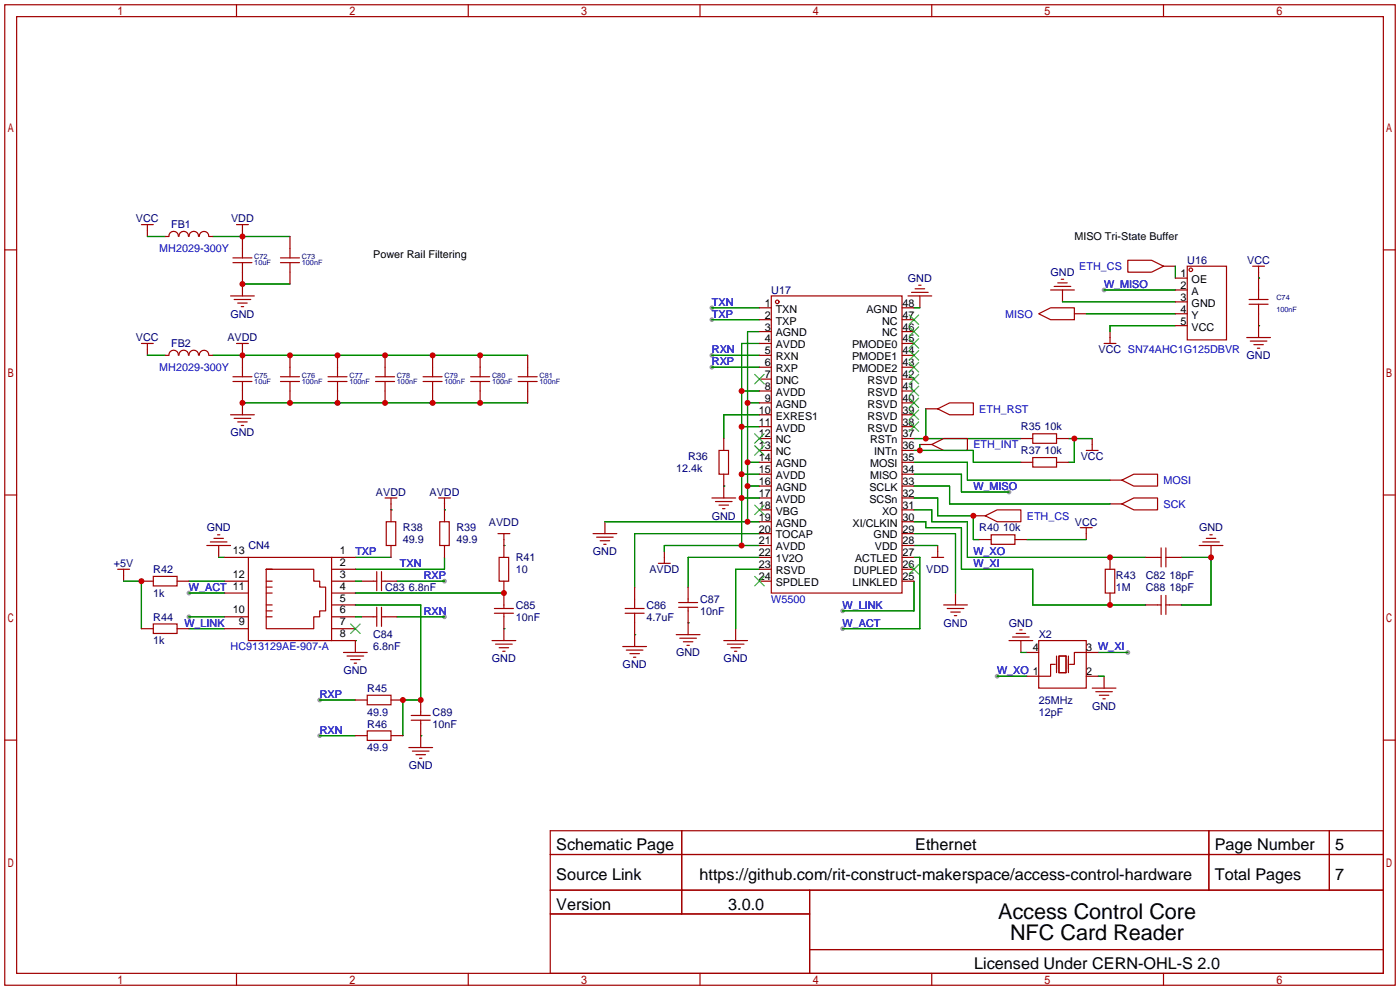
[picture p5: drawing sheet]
<svg xmlns="http://www.w3.org/2000/svg" width="299mm" height="212mm" viewBox="0 0 299 212" stroke-linecap="round" stroke-linejoin="round" font-family="sans-serif">
<g fill="#999">
<circle cx="215.6" cy="105.2" r=".51"/>
<circle cx="180.1" cy="130.6" r=".51"/>
<circle cx="180.1" cy="134.4" r=".51"/>
<circle cx="236" cy="62" r=".51"/>
<circle cx="152.1" cy="78.5" r=".51"/>
<circle cx="152.1" cy="75.9" r=".51"/>
<circle cx="152.1" cy="68.3" r=".51"/>
<circle cx="152.1" cy="65.8" r=".51"/>
<circle cx="40.4" cy="131.8" r=".51"/>
<circle cx="95" cy="124.2" r=".51"/>
<circle cx="68.3" cy="149.6" r=".51"/>
<circle cx="68.3" cy="157.2" r=".51"/>
<circle cx="95" cy="131.8" r=".51"/>
<circle cx="40.4" cy="126.7" r=".51"/>
<circle cx="241" cy="139.4" r=".51"/>
<circle cx="213.1" cy="144.5" r=".51"/>
</g>
<g fill="none" stroke="#a10000" stroke-width=".25">
<path d="M1 1h297.2v209.6h-297.2zM3.6 3.6h292.1v204.4h-292.1zM50.5 1v2.6M100.1 1v2.6M149.6 1v2.6M199.1 1v2.6M248.7 1v2.6M1 53.4h2.6M30.2 48h2.6M31.5 48v2.5M35.3 50.5h.8M36.1 50.5a1.01 1.01 0 0 1 1-1.1 1.01 1.01 0 0 1 1 1.1"/>
<path d="M38.3 50.5a1.01 1.01 0 0 1 1-1.1 1.01 1.01 0 0 1 1 1.1M40.4 50.5a1.01 1.01 0 0 1 1-1.1 1.01 1.01 0 0 1 1 1.1M42.6 50.5a1.01 1.01 0 0 1 1-1 1.01 1.01 0 0 1 1 1M44.7 50.5h.8M49.8 56.1h4M49.8 55.1h4M50.5 48h2.6M51.8 48v7.1M51.8 56.1v7.1M59.9 56.1h4.1M59.9 55.1h4.1M62 50.5v4.6"/>
<path d="M62 56.1v4.6M226.8 59.7h.5M241 55.6h5.1l2.6 1.3-2.6 1.3h-5.1zM248.7 56.9h2.5M251.2 59.4h2.5M253.7 56.9h8.4v15.7h-8.4zM267.7 56.9h2.6M269 56.9v7.1M295.7 53.4h2.5M30.2 73.4h2.6M31.5 73.4v2.5M35.3 75.9h.8"/>
<path d="M36.1 75.9a1.01 1.01 0 0 1 1-1.1 1.01 1.01 0 0 1 1 1.1M38.3 75.9a1.01 1.01 0 0 1 1-1.1 1.01 1.01 0 0 1 1 1.1M40.4 75.9a1.01 1.01 0 0 1 1-1.1 1.01 1.01 0 0 1 1 1.1M42.6 75.9a1.01 1.01 0 0 1 1-1 1.01 1.01 0 0 1 1 1M44.7 75.9h.8M49.3 63.2h5.1M50 64h3.6M50.5 73.4h2.6M50.8 64.8h2M51.6 65.5h.5M51.8 73.4v7.1M62 75.9v4.6"/>
<path d="M72.1 75.9v4.6M82.3 75.9v4.6M92.5 75.9v4.6M102.6 75.9v4.6M112.8 75.9v4.6M162.3 73.4h2.5M162.3 65.8h2.5M162.3 68.3h2.5M162.3 70.9h2.5M162.3 75.9h2.5M162.3 78.5h2.5M164.8 63.2h28v63.5h-28z"/>
<path d="M192.8 73.4h2.5M192.8 65.8h2.5M192.8 68.3h2.5M192.8 70.9h2.5M192.8 75.9h2.5M192.8 78.5h2.5M194.1 63.2h5M194.8 62.5h3.6M195.6 61.7h2M196.3 61h.5M196.6 63.2v2.6M222 67.1l2.5-1.3h5.1v2.5h-5.1z"/>
<path d="M224.5 62h5.1M225.3 61.2h3.6M226.1 60.5h2M227.1 62v2.5M229.6 67.1h2.6M236 73.4h2.5M237.2 70.9v2.5M251.2 62h2.5M251.2 67.1h2.5M251.2 64.5h2.5M251.2 69.6h2.5M266.4 72.1h5.1"/>
<path d="M267 64h4M267 65h4M267.2 72.9h3.6M268 73.7h2M268.7 74.4h.5M269 65v7.1M49.3 88.6h5.1M49.8 81.5h4M49.8 80.5h4M50 89.4h3.6M50.8 90.2h2M51.6 90.9h.5"/>
<path d="M51.8 81.5v7.1M59.9 81.5h4.1M59.9 80.5h4.1M62 81.5v4.6M70.1 81.5h4.1M70.1 80.5h4.1M72.1 81.5v4.6M80.3 81.5h4M80.3 80.5h4M82.3 81.5v4.6M90.4 81.5h4.1M90.4 80.5h4.1"/>
<path d="M92.5 81.5v4.6M100.6 81.5h4M100.6 80.5h4M102.6 81.5v4.6M110.7 81.5h4.1M110.7 80.5h4.1M112.8 81.5v4.6M153.7 96.3h2v5h-2zM154.7 93.7v2.6M162.3 96.3h2.5M162.3 88.6h2.5M162.3 93.7h2.5"/>
<path d="M162.3 98.8h2.5M162.3 81h2.5M162.3 83.6h2.5M162.3 86.1h2.5M162.3 91.2h2.5M192.8 96.3h2.5M192.8 88.6h2.5M192.8 93.7h2.5M192.8 98.8h2.5M192.8 81h2.5M192.8 83.6h2.5M192.8 86.1h2.5"/>
<path d="M192.8 91.2h2.5M196.6 95h2.5M197.9 87.4h2.5M199.1 95l2.6-1.3h5.1v2.6h-5.1zM200.4 87.4l2.5-1.3h5.1v2.5h-5.1zM218.2 93.7h2.5M218.2 98.8h2.5M220.7 92.7h5.1v2h-5.1zM220.7 97.8h5.1v2h-5.1zM225.8 93.7h2.5M225.8 98.8h2.5M232.2 96.3h2.5"/>
<path d="M233.4 93.7v2.6M1 105.8h2.6M44.2 116.6h5.1M45 115.8h3.5M45.7 115.1h2.1M46.5 114.3h.5M46.7 116.6v2.5M48 119.1h5.1M53.1 119.1h17.8v17.8h-17.8zM70.9 119.1h5M82.3 106.4h2.5M82.5 111.5h2.1v5.1h-2.1z"/>
<path d="M83.6 106.4v5.1M83.6 116.6v2.5M93.7 106.4h2.6M94 111.5h2v5.1h-2zM95 106.4v5.1M95 116.6v2.5M106.4 114h2.6M106.7 119.1h2v5.1h-2zM107.7 114v5.1M126.7 114h5.1M127.5 114.8h3.6M128.3 115.6h2"/>
<path d="M129 116.3h.5M129.3 111.5v2.5M142 117.9v2.5M152.1 106.4h5.1M152.9 107.2h3.6M153.7 107.9h2M154.4 108.7h.5M154.7 101.3v5.1M162.3 119.1h2.5M162.3 116.6h2.5M162.3 114h2.5M162.3 106.4h2.5"/>
<path d="M162.3 101.3h2.5M162.3 103.9h2.5M162.3 109h2.5M162.3 111.5h2.5M192.8 119.1h2.5M192.8 116.6h2.5M192.8 114h2.5M192.8 106.4h2.5M192.8 101.3h2.5M192.8 103.9h2.5M192.8 109h2.5M192.8 111.5h2.5"/>
<path d="M199.1 119.1h2.6M200.4 116.6v2.5M208 110.2h2.6M209.3 115.3h2.5M210.6 110.2l2.5-1.2h5.1v2.5h-5.1zM211.8 114.3h5.1v2h-5.1zM216.9 115.3h2.6M230.9 112.8h2.5M232.2 112.8v2.5M237.2 107.7h2.6M237.2 119.1v2.6M237.2 102.6h2.6"/>
<path d="M239.8 107.7l2.5-1.3h5.1v2.6h-5.1zM239.8 102.6l2.5-1.3h5.1v2.6h-5.1zM244.9 119.1h3.3M248.2 117.1v4.1M249.2 119.1h3.3M249.2 117.1v4.1M256.3 116.6h5.1M257 115.8h3.6M257.8 115.1h2M258.6 114.3h.5M258.8 116.6v2.5M295.7 105.8h2.5"/>
<path d="M25.1 121.7h2.6M26.4 121.7v2.5M30.2 124.2h2.6M30.2 134.4h2.6M32.8 133.4h5v2h-5zM32.8 123.2h5v2h-5zM37.8 124.2h2.6M37.8 134.4h2.6M48 124.2h5.1M48 134.4h5.1M48 131.8h5.1M48 126.7h5.1"/>
<path d="M56.9 121.7v12.7h10.2v-2.6h1.2v-1.2h1.3v-5.1h-1.3v-1.3h-1.2v-2.5h-10.2h1.3M56.9 129.3h1.3M56.9 124.2h1.3M56.9 131.8h1.3M56.9 125.5h1.3M56.9 126.7h1.3M56.9 130.6h1.3M70.9 129.3h5M70.9 136.9h5v2.5M70.9 121.7h5M70.9 124.2h5M70.9 134.4h5"/>
<path d="M70.9 131.8h5M70.9 126.7h5M73.4 139.4h5.1M77.2 124.2h3.3M77.2 131.8h3.3M80.5 122.2v4M80.5 129.8v4.1M81.5 124.2h3.3M81.5 131.8h3.3M81.5 122.2v4M81.5 129.8v4.1M105.2 136.9h5"/>
<path d="M105.7 130h4M105.7 131.1h4M105.9 137.7h3.6M106.7 138.4h2M107.4 139.2h.5M107.7 124.2v5.8M107.7 131.1v5.8M133.1 138.2h5.1M133.6 130h4.1M133.6 131.1h4.1M133.9 138.9h3.5M134.6 139.7h2.1"/>
<path d="M135.6 125.5v4.5M135.6 131.1v7.1M140.7 120.4h2.6M144.5 135.6h5.1M145 129.8h4.1M145 128.8h4.1M145.3 136.4h3.5M146 137.2h2.1M146.8 137.9h.5M147.1 125.5v3.3M147.1 129.8v5.8M154.7 136.9h5.1"/>
<path d="M155.4 137.7h3.6M156.2 138.4h2M157 139.2h.5M157.2 134.4v2.5M162.3 121.7h2.5M162.3 124.2h2.5M192.8 121.7h2.5M192.8 124.2h2.5M201.7 129.3h5.1M202.4 130h3.6M203.2 130.8h2M204 131.6h.5"/>
<path d="M204.2 126.7v2.6M215.6 136.9h5.1M216.4 136.1h3.6M217.2 135.4h2M217.9 134.6h.5M218.2 136.9v2.5M219.5 139.4h2.5M222 136.9h10.2v10.2h-10.2zM234.7 139.4h-5.1v2.6h-1M236.2 121.7h2.1v5h-2.1zM237.2 126.7v2.6M244.9 129.3h3.3"/>
<path d="M248.2 127.3v4M249.2 129.3h3.3M249.2 127.3v4M1 158.2h2.6M74.2 140.2h3.5M74.9 141h2.1M75.7 141.7h.5M75.9 149.6h2.6M75.9 157.2h2.6M78.5 148.6h5.1v2h-5.1zM78.5 156.2h5.1v2h-5.1zM83.6 149.6h2.5"/>
<path d="M83.6 157.2h2.5M87.4 159.8h5.1M87.9 153.9h4M87.9 152.9h4M89.9 149.6v3.3M89.9 153.9v5.9M135.4 140.5h.5M225.6 142h-1.1v2.5h-5M225.8 140.2v3.6M226.3 140.2h1.5v3.6h-1.5zM228.3 140.2v3.6M232.2 144.5h2.5"/>
<path d="M233.4 147.1h5.1M234.2 147.8h3.5M234.9 148.6h2.1M235.7 149.4h.5M236 144.5v2.6M295.7 158.2h2.5M88.1 160.5h3.6M88.9 161.3h2M89.7 162.1h.5M117.6 177.5h178.1v30.5h-178.1zM145.7 177.5v17.8M258.4 177.5v12.7"/>
<path d="M284.1 177.5v12.7M117.6 182.6h178.1M117.6 190.2h178.1M117.6 195.3h55.4M173 190.2v17.8M50.5 208v2.6M100.1 208v2.6M149.6 208v2.6M173 202.9h122.7M199.1 208v2.6M248.7 208v2.6"/>
<circle cx="254.5" cy="57.7" r=".38"/>
<circle cx="166.1" cy="64.5" r=".38"/>
</g>
<g fill="none" stroke="#008700" stroke-width=".25">
<path d="M31.5 50.5h3.8M45.5 50.5h16.5M251.2 56.9v2.5M269 59.4h.1M31.5 75.9h3.8M45.5 75.9h67.3M51.8 60.7h10.2M152.1 65.8h10.2M152.1 78.5h10.2M152.1 75.9h10.2M152.1 68.3h10.2M162.3 73.4h-3.8v43.2"/>
<path d="M162.3 70.9h-2.5v40.6M195.3 65.8h1.3M227.1 64.5h24.1M232.2 67.1h19M236 62h15.2M251.2 69.6h-14v1.3M269 69.6h.1M51.8 86.1h61M158.5 91.2h3.8M158.5 83.6h3.8M159.8 98.8h2.5M159.8 86.1h2.5"/>
<path d="M162.3 88.6h-7.6v5.1M195.3 93.7h22.9M195.3 98.8h11.5v3.8h30.4M195.3 96.3h12.7v2.5h10.2M196.6 95v1.3M197.9 87.4v6.3M228.3 93.7h5.1M229.6 93.7v5.1h-1.3M46.7 119.1h1.3M75.9 119.1h7.7M83.6 109h.1M95 109h.1"/>
<path d="M95 119.1v2.6h-19.1M107.7 116.6h.1M129.3 111.5h33M154.7 103.9h.1M158.5 101.3h3.8M158.5 106.4h3.8M159.8 103.9h2.5M162.3 116.6h-20.3v1.3M162.3 114h-26.7v11.5M162.3 119.1h-15.2v6.4M195.3 111.5h2.6v1.3h7.6v8.9h15.2v7.6h24.2M195.3 119.1h1.3v15.3h-16.5"/>
<path d="M195.3 106.4h5.1v3.8h7.6v5.1h1.3M195.3 109h3.8v2.5h7.7v7.6h38.1M195.3 101.3h10.2v3.9h10.1M195.3 103.9h7.6v3.8h34.3M195.3 116.6h5.1M195.3 114h8.9v12.7M219.5 115.3h12.7M252.5 119.1h6.3v10.2h-6.3M26.4 124.2h3.8v10.2M40.4 134.4h7.6M40.4 124.2h7.6M40.4 131.8h7.6"/>
<path d="M40.4 126.7h7.6M75.9 136.9h.1M75.9 129.3h14v20.3h-3.8v7.6M75.9 124.2h1.3M75.9 131.8h1.3M75.9 126.7h31.8M84.8 124.2h10.2M84.8 131.8h10.2M107.7 134.4h.1M135.6 135.6h.1M147.1 133.1h.1M162.3 121.7h-5.1v12.7"/>
<path d="M195.3 124.2v6.4h-15.2M218.2 139.4h1.3M234.7 139.4h6.3M68.3 149.6h7.6M68.3 157.2h7.6M89.9 157.2h.1M213.1 144.5h6.4M234.7 144.5h1.3"/>
</g>
<g fill="none" stroke="#3c3" stroke-width=".25">
<path d="M194.3 77.5l2 2M194.3 74.9l2 2.1M194.3 72.4l2 2M194.3 69.8l2 2.1M194.3 67.3l2 2M196.3 74.9l-2 2.1M196.3 77.5l-2 2M196.3 72.4l-2 2M196.3 69.8l-2 2.1M196.3 67.3l-2 2M161.3 80l2 2M161.3 92.7l2 2"/>
<path d="M161.3 95.2l2 2.1M163.3 80l-2 2M163.3 92.7l-2 2M163.3 95.2l-2 2.1M194.3 90.2l2 2M194.3 87.6l2 2.1M194.3 85.1l2 2M194.3 82.5l2 2.1M194.3 80l2 2M196.3 90.2l-2 2M196.3 87.6l-2 2.1M196.3 85.1l-2 2"/>
<path d="M196.3 82.5l-2 2.1M196.3 80l-2 2M161.3 107.9l2 2.1M163.3 107.9l-2 2.1M74.9 133.4l2.1 2M77 133.4l-2.1 2M161.3 123.2l2 2M163.3 123.2l-2 2M194.3 120.6l2 2.1M196.3 120.6l-2 2.1"/>
</g>
<g fill="#c00">
<circle cx="229.6" cy="93.7" r=".63"/>
<circle cx="197.9" cy="93.7" r=".63"/>
<circle cx="196.6" cy="96.3" r=".63"/>
<circle cx="208" cy="110.2" r=".63"/>
<circle cx="237.2" cy="119.1" r=".63"/>
<circle cx="237.2" cy="129.3" r=".63"/>
<circle cx="258.8" cy="119.1" r=".63"/>
<circle cx="158.5" cy="116.6" r=".63"/>
<circle cx="158.5" cy="106.4" r=".63"/>
<circle cx="158.5" cy="101.3" r=".63"/>
<circle cx="158.5" cy="91.2" r=".63"/>
<circle cx="158.5" cy="83.6" r=".63"/>
<circle cx="159.8" cy="111.5" r=".63"/>
<circle cx="159.8" cy="103.9" r=".63"/>
<circle cx="159.8" cy="98.8" r=".63"/>
<circle cx="159.8" cy="86.1" r=".63"/>
<circle cx="51.8" cy="50.5" r=".63"/>
<circle cx="51.8" cy="60.7" r=".63"/>
<circle cx="51.8" cy="75.9" r=".63"/>
<circle cx="62" cy="75.9" r=".63"/>
<circle cx="72.1" cy="75.9" r=".63"/>
<circle cx="82.3" cy="75.9" r=".63"/>
<circle cx="92.5" cy="75.9" r=".63"/>
<circle cx="102.6" cy="75.9" r=".63"/>
<circle cx="62" cy="86.1" r=".63"/>
<circle cx="51.8" cy="86.1" r=".63"/>
<circle cx="72.1" cy="86.1" r=".63"/>
<circle cx="82.3" cy="86.1" r=".63"/>
<circle cx="92.5" cy="86.1" r=".63"/>
<circle cx="102.6" cy="86.1" r=".63"/>
<circle cx="30.2" cy="124.2" r=".63"/>
<circle cx="107.7" cy="126.7" r=".63"/>
<circle cx="86.1" cy="149.6" r=".63"/>
<circle cx="89.9" cy="149.6" r=".63"/>
</g>
<g font-size="4.6">
<text x="213.3" y="196.3">Access Control Core</text>
<text x="215.9" y="200.9">NFC Card Reader</text>
</g>
<g font-size="3.5">
<text x="118.9" y="181.8">Schematic Page</text>
<text x="195.6" y="181.8">Ethernet</text>
<text x="259.6" y="181.8">Page Number</text>
<text x="285.4" y="181.8">5</text>
<text x="118.9" y="188.1">Source Link</text>
<text x="149.5" y="188.1">https://github.com/rit-construct-makerspace/access-control-hardware</text>
<text x="259.6" y="188.1">Total Pages</text>
<text x="285.4" y="188.1">7</text>
<text x="118.9" y="194.5">Version</text>
<text x="155.6" y="194.5">3.0.0</text>
<text x="208.2" y="207.2">Licensed Under CERN-OHL-S 2.0</text>
</g>
<g font-size="2.3" fill="#000080">
<text x="29.1" y="47.5">VCC</text>
<text x="49.4" y="47.5">VDD</text>
<text x="36.6" y="48.8">FB1</text>
<text x="224.5" y="59">GND</text>
<text x="253.7" y="56.4">U16</text>
<text x="266.5" y="56.4">VCC</text>
<text x="164.8" y="62.8">U17</text>
<text x="194" y="60.2">GND</text>
<text x="49.3" y="67.9">GND</text>
<text x="29.1" y="72.9">VCC</text>
<text x="36.6" y="74.2">FB2</text>
<text x="48.6" y="72.9">AVDD</text>
<text x="234.8" y="75.5">VCC SN74AHC1G125DBVR</text>
<text x="266.4" y="76.8">GND</text>
<text x="49.3" y="93.3">GND</text>
<text x="218.2" y="92">R35</text>
<text x="223.3" y="92">10k</text>
<text x="144.5" y="100.9">12.4k</text>
<text x="147.1" y="98.3">R36</text>
<text x="218.2" y="97.1">R37</text>
<text x="223.3" y="97.1">10k</text>
<text x="231" y="98.3">VCC</text>
<text x="80.4" y="106">AVDD</text>
<text x="91.8" y="106">AVDD</text>
<text x="44.2" y="113.6">GND</text>
<text x="86.1" y="113.6">R38</text>
<text x="97.5" y="113.6">R39</text>
<text x="104.5" y="112.3">AVDD</text>
<text x="152.1" y="111">GND</text>
<text x="209.3" y="113.6">R40</text>
<text x="214.4" y="113.6">10k</text>
<text x="229.7" y="112.3">VCC</text>
<text x="256.3" y="113.6">GND</text>
<text x="53.1" y="117.4">CN4</text>
<text x="86.1" y="116.1">49.9</text>
<text x="97.5" y="116.1">49.9</text>
<text x="110.2" y="119.9">R41</text>
<text x="126.7" y="118.7">GND</text>
<text x="24.3" y="121.2">+5V</text>
<text x="32.8" y="122.5">R42</text>
<text x="110.2" y="122.5">10</text>
<text x="138.8" y="122.5">AVDD</text>
<text x="198" y="122.5">VDD</text>
<text x="238.5" y="123.7">R43</text>
<text x="244.9" y="123.7">C82</text>
<text x="249.9" y="123.7">18pF</text>
<text x="32.8" y="127.6">1k</text>
<text x="82.3" y="126.3">C83</text>
<text x="87.4" y="126.3">6.8nF</text>
<text x="110.2" y="130.1">C85</text>
<text x="138.2" y="130.1">C86</text>
<text x="149.6" y="128.8">C87</text>
<text x="149.6" y="131.4">10nF</text>
<text x="238.5" y="126.3">1M</text>
<text x="244.9" y="126.3">C88</text>
<text x="249.9" y="126.3">18pF</text>
<text x="32.8" y="132.6">R44</text>
<text x="32.8" y="137.7">1k</text>
<text x="79.8" y="136.4">C84</text>
<text x="110.2" y="132.6">10nF</text>
<text x="138.2" y="132.6">4.7uF</text>
<text x="201.7" y="133.9">GND</text>
<text x="215.6" y="133.9">GND</text>
<text x="222" y="136.4">X2</text>
<text x="79.8" y="139">6.8nF</text>
<text x="105.1" y="141.5">GND</text>
<text x="133.1" y="142.8">GND</text>
<text x="144.5" y="140.3">GND</text>
<text x="154.7" y="141.5">GND</text>
<text x="73.4" y="144.1">GND</text>
<text x="78.5" y="147.9">R45</text>
<text x="78.5" y="153">49.9</text>
<text x="78.5" y="155.5">R46</text>
<text x="92.5" y="153">C89</text>
<text x="92.5" y="155.5">10nF</text>
<text x="222" y="150.4">25MHz</text>
<text x="222" y="153">12pF</text>
<text x="233.4" y="151.7">GND</text>
<text x="78.5" y="160.6">49.9</text>
<text x="87.4" y="164.4">GND</text>
</g>
<g font-size="2.3" fill="#00f">
<text x="34" y="53.9">MH2029-300Y</text>
<text x="230.7" y="57.7">ETH_CS</text>
<text x="152.1" y="65.3">TXN</text>
<text x="236" y="61.5">W_MISO</text>
<text x="152.1" y="67.9">TXP</text>
<text x="214.8" y="67.9">MISO</text>
<text x="152.1" y="75.5">RXN</text>
<text x="34" y="79.3">MH2029-300Y</text>
<text x="152.1" y="78">RXP</text>
<text x="209.3" y="88.2">ETH_RST</text>
<text x="208" y="95.8">ETH_INT</text>
<text x="208" y="104.7">W_MISO</text>
<text x="248.7" y="103.4">MOSI</text>
<text x="219.5" y="111">ETH_CS</text>
<text x="248.7" y="108.5">SCK</text>
<text x="75.9" y="118.7">TXP</text>
<text x="208" y="118.7">W_XO</text>
<text x="85.5" y="121.2">TXN</text>
<text x="90.6" y="123.7">RXP</text>
<text x="208" y="121.2">W_XI</text>
<text x="40.4" y="126.3">W_ACT 11</text>
<text x="90.6" y="131.4">RXN</text>
<text x="164.8" y="128.8">W5500</text>
<text x="180.1" y="130.1">W_LINK</text>
<text x="39.4" y="133.9">W_LINK</text>
<text x="180.1" y="133.9">W_ACT</text>
<text x="49.3" y="139">HC913129AE-907-A</text>
<text x="68.3" y="149.1">RXP</text>
<text x="213.1" y="144.1">W_XO 1</text>
<text x="68.3" y="156.8">RXN</text>
</g>
<g font-size="2.3">
<text x="229.6" y="51.4">MISO Tri-State Buffer</text>
<text x="79.8" y="55.2">Power Rail Filtering</text>
<text x="252.3" y="59.2">1</text>
<text x="163.4" y="65.6">1</text>
<text x="192.9" y="65.6">48</text>
<text x="252.3" y="61.7">2</text>
<text x="252.3" y="64.3">3</text>
<text x="254.7" y="60.5">OE</text>
<text x="254.7" y="63">A</text>
<text x="254.7" y="65.6">GND</text>
<text x="163.4" y="68.1">2</text>
<text x="163.4" y="70.6">3</text>
<text x="165.8" y="66.8">TXN</text>
<text x="165.8" y="69.4">TXP</text>
<text x="165.8" y="71.9">AGND</text>
<text x="185.2" y="66.8">AGND</text>
<text x="188.5" y="71.9">NC</text>
<text x="188.5" y="69.4">NC</text>
<text x="192.9" y="70.6">46</text>
<text x="192.9" y="68.1">47</text>
<text x="252.3" y="66.8">4</text>
<text x="252.3" y="69.4">5</text>
<text x="254.7" y="68.1">Y</text>
<text x="254.7" y="70.6">VCC</text>
<text x="163.4" y="73.2">4</text>
<text x="163.4" y="75.7">5</text>
<text x="165.8" y="74.4">AVDD</text>
<text x="165.8" y="77">RXN</text>
<text x="182.1" y="77">PMODE1</text>
<text x="182.1" y="74.4">PMODE0</text>
<text x="192.9" y="75.7">44</text>
<text x="192.9" y="73.2">45</text>
<text x="163.4" y="78.3">6</text>
<text x="163.4" y="80.8">7</text>
<text x="163.4" y="83.3">8</text>
<text x="165.8" y="79.5">RXP</text>
<text x="165.8" y="82.1">DNC</text>
<text x="182.1" y="79.5">PMODE2</text>
<text x="185.4" y="82.1">RSVD</text>
<text x="192.9" y="83.3">41</text>
<text x="192.9" y="80.8">42</text>
<text x="192.9" y="78.3">43</text>
<text x="162.2" y="88.4">10</text>
<text x="163.4" y="85.9">9</text>
<text x="165.8" y="84.6">AVDD</text>
<text x="165.8" y="87.1">AGND</text>
<text x="165.8" y="89.7">EXRES1</text>
<text x="185.4" y="89.7">RSVD</text>
<text x="185.4" y="87.1">RSVD</text>
<text x="185.4" y="84.6">RSVD</text>
<text x="192.9" y="88.4">39</text>
<text x="192.9" y="85.9">40</text>
<text x="162.2" y="91">11</text>
<text x="162.2" y="93.5">12</text>
<text x="165.8" y="92.2">AVDD</text>
<text x="165.8" y="94.8">NC</text>
<text x="185.4" y="92.2">RSVD</text>
<text x="185.9" y="94.8">RSTn</text>
<text x="192.9" y="93.5">37</text>
<text x="192.9" y="91">38</text>
<text x="162.2" y="96">13</text>
<text x="162.2" y="98.6">14</text>
<text x="162.2" y="101.1">15</text>
<text x="165.8" y="97.3">NC</text>
<text x="165.8" y="99.8">AGND</text>
<text x="185.9" y="99.8">MOSI</text>
<text x="186.8" y="97.3">INTn</text>
<text x="192.9" y="101.1">34</text>
<text x="192.9" y="98.6">35</text>
<text x="192.9" y="96">36</text>
<text x="162.2" y="103.7">16</text>
<text x="162.2" y="106.2">17</text>
<text x="165.8" y="102.4">AVDD</text>
<text x="165.8" y="104.9">AGND</text>
<text x="165.8" y="107.5">AVDD</text>
<text x="185.8" y="107.5">SCSn</text>
<text x="185.8" y="104.9">SCLK</text>
<text x="185.9" y="102.4">MISO</text>
<text x="192.9" y="106.2">32</text>
<text x="192.9" y="103.7">33</text>
<text x="162.2" y="108.7">18</text>
<text x="162.2" y="111.3">19</text>
<text x="162.2" y="113.8">20</text>
<text x="165.8" y="110">VBG</text>
<text x="165.8" y="112.5">AGND</text>
<text x="182.2" y="112.5">XI/CLKIN</text>
<text x="188.5" y="110">XO</text>
<text x="192.9" y="113.8">29</text>
<text x="192.9" y="111.3">30</text>
<text x="192.9" y="108.7">31</text>
<text x="49.7" y="118.4">13</text>
<text x="72.6" y="118.4">1</text>
<text x="162.2" y="116.4">21</text>
<text x="162.2" y="118.9">22</text>
<text x="165.8" y="115.1">TOCAP</text>
<text x="165.8" y="117.6">AVDD</text>
<text x="186.7" y="115.1">GND</text>
<text x="187" y="117.6">VDD</text>
<text x="192.9" y="118.9">27</text>
<text x="192.9" y="116.4">28</text>
<text x="49.7" y="123.5">12</text>
<text x="72.6" y="120.9">2</text>
<text x="72.6" y="123.5">3</text>
<text x="162.2" y="121.4">23</text>
<text x="162.2" y="124">24</text>
<text x="165.8" y="120.2">1V2O</text>
<text x="165.8" y="122.7">RSVD</text>
<text x="165.8" y="125.2">SPDLED</text>
<text x="182.2" y="125.2">LINKLED</text>
<text x="182.5" y="122.7">DUPLED</text>
<text x="182.7" y="120.2">ACTLED</text>
<text x="192.9" y="124">25</text>
<text x="192.9" y="121.4">26</text>
<text x="49.7" y="131.1">10</text>
<text x="72.6" y="126">4</text>
<text x="72.6" y="128.6">5</text>
<text x="72.6" y="131.1">6</text>
<text x="51" y="133.6">9</text>
<text x="72.6" y="136.2">8</text>
<text x="72.6" y="133.6">7</text>
<text x="220.7" y="139.2">4</text>
<text x="232.2" y="139.2">3 W_XI</text>
<text x="232.2" y="144.3">2</text>
</g>
<g font-size="1.6" fill="#000080">
<text x="54.4" y="55.3">C72</text>
<text x="54.4" y="56.6">10uF</text>
<text x="64.5" y="55.3">C73</text>
<text x="64.5" y="56.6">100nF</text>
<text x="272.8" y="64.2">C74</text>
<text x="272.8" y="66.7">100nF</text>
<text x="54.4" y="80.7">C75</text>
<text x="54.4" y="82">10uF</text>
<text x="64.5" y="80.7">C76</text>
<text x="64.5" y="82">100nF</text>
<text x="74.7" y="80.7">C77</text>
<text x="74.7" y="82">100nF</text>
<text x="84.8" y="80.7">C78</text>
<text x="84.8" y="82">100nF</text>
<text x="95" y="80.7">C79</text>
<text x="95" y="82">100nF</text>
<text x="105.2" y="80.7">C80</text>
<text x="105.2" y="82">100nF</text>
<text x="115.3" y="80.7">C81</text>
<text x="115.3" y="82">100nF</text>
</g>
</svg>
